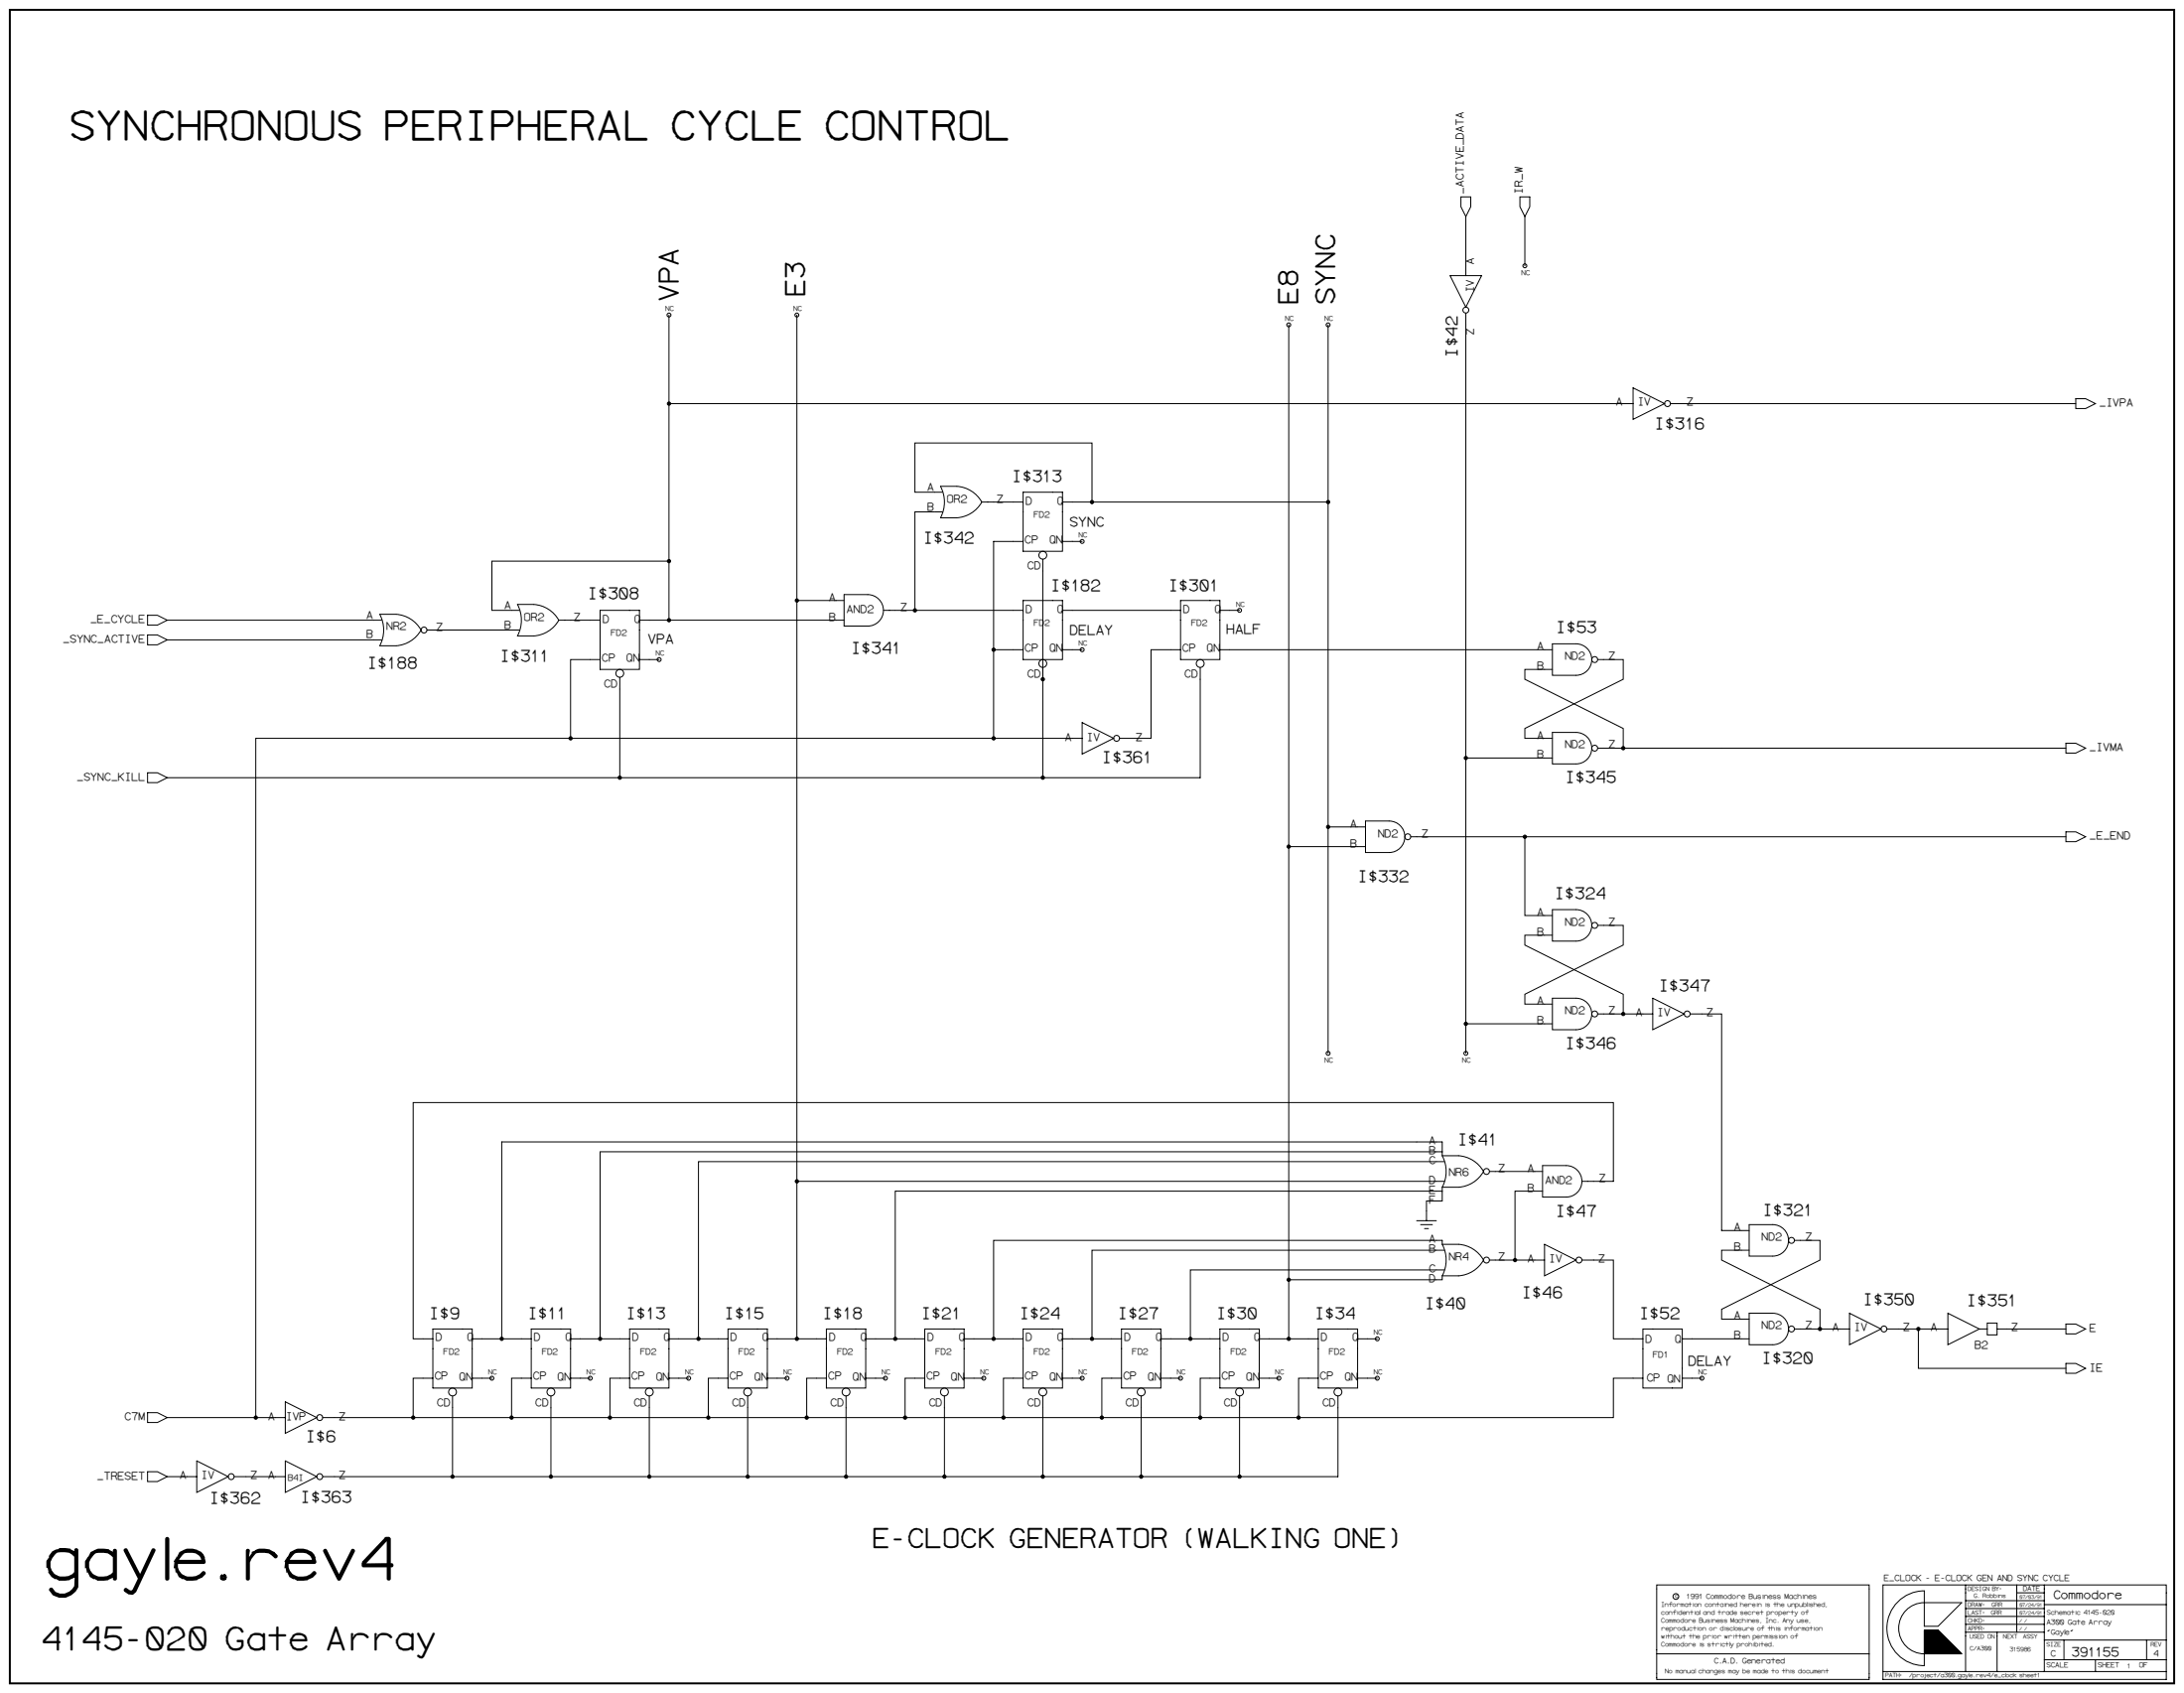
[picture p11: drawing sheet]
<svg xmlns="http://www.w3.org/2000/svg" width="1189mm" height="921mm" viewBox="0 0 1189 921" stroke-linecap="round" stroke-linejoin="round" font-family="sans-serif">
<path d="M5 5h1179v911h-1179z" fill="none" stroke="#fff" stroke-width=".54"/>
<path d="M5 5h1179v911h-1179z" fill="none" stroke="#000" stroke-width="1.1"/>
<g fill="none" stroke="#000" stroke-width=".54">
<path d="M795 107h6v5l-3 6-3-6zM798 118v32M827 107h6v5l-3 6-3-6zM830 118v27M789 150h17l-8 17zM364 171v166h95M434 171v156M702 177v551h-17M723 177v96M798 170v242M364 220h525M889 211l17 9-17 8z"/>
<path d="M909 220h221M1130 217h5l6 3-6 2h-5zM512 265h9a17 17 0 0 1 13 8 17 17 0 0 1-13 9h-9a18 18 0 0 0 0-17zM513 268h-15v-27h96v32M513 279h-15v53M534 273h23M557 268h21v32h-21zM578 273h16M594 273h129v300M557 295h-16v107h-402v369h-48M578 295h11M364 305h-96v27h15"/>
<path d="M568 304v119M80 335h6l5 2-5 3h-6zM91 337h117M207 334h9a17 17 0 0 1 13 9 17 17 0 0 1-13 8h-9a18 18 0 0 0 0-17zM282 329h9a17 17 0 0 1 13 8 17 17 0 0 1-13 9h-9a18 18 0 0 0 0-17zM304 337h23M327 332h21v32h-21zM348 337h16M434 327v401h16M434 327h25M459 324h13a9 9 0 0 1 9 8 9 9 0 0 1-9 9h-13zM481 332h76"/>
<path d="M557 327h21v32h-21zM578 332h65M643 327h21v32h-21zM664 332h11M80 345h6l5 3-5 3h-6zM91 348h117M232 343h51M327 359h-16v43M348 359h11M541 353h16M578 353h11M643 353h-16v49h-18"/>
<path d="M664 353h181M845 350h13a9 9 0 0 1 8 9 9 9 0 0 1-8 8h-13zM870 359h14v11l-54 26v6h15M337 368v55M653 363v60h-562M845 364h-15v6l54 26v11h-14M589 393l17 9-17 8zM845 398h13a9 9 0 0 1 8 9 9 9 0 0 1-8 9h-13zM541 402h48M845 412h-47v161M884 407h241M1125 404h5l5 3-5 3h-5z"/>
<path d="M80 420h6l5 3-5 3h-6zM723 450h20M743 447h13a9 9 0 0 1 9 8 9 9 0 0 1-9 9h-13zM768 455h357M830 455v43h15M1125 453h5l5 2-5 3h-5zM702 461h41M845 495h13a9 9 0 0 1 8 8 9 9 0 0 1-8 9h-13zM845 509h-15v5l54 27v11M870 503h14v11l-54 27v5h15M798 557h47M845 543h13a9 9 0 0 1 8 9 9 9 0 0 1-8 8h-13z"/>
<path d="M870 552h30M900 543l17 9-17 8zM920 552h17v117h15M785 627h-458v101h16M785 629v-8h-512v107h16M785 629a18 18 0 0 1 0 17M785 629h9a17 17 0 0 1 14 8 17 17 0 0 1-14 9h-9M786 632h-406v96h-16M811 637h29M840 634h13a9 9 0 0 1 8 9 9 9 0 0 1-8 8h-13zM434 643h352M785 646v2h-298v80h16"/>
<path d="M785 648v5h-8v11M840 648h-15v38h-14M861 643h17v-43h-653v128h11M771 664h11M773 666h7M775 668h3M785 677v-2h-244v53h16M785 677a18 18 0 0 1 0 17M785 677h9a17 17 0 0 1 14 9 17 17 0 0 1-14 8h-9M841 677l17 9-17 8zM952 666h13a9 9 0 0 1 9 9 9 9 0 0 1-9 8h-13zM977 675h14v11l-54 26v6h15"/>
<path d="M785 694v2h-83M786 680h-192v48h16M786 691h-138v37h16M825 686h16M861 686h17v42h16M952 680h-15v6l54 26v11h-14M952 714h13a9 9 0 0 1 9 9 9 9 0 0 1-9 9h-13zM1007 714l17 9-17 9zM1060 714l17 9-17 9zM236 723h21v32h-21zM257 728h16M289 723h22v32h-22z"/>
<path d="M311 728h16M343 723h21v32h-21zM380 728h16M396 723h22v32h-22zM418 728h16M450 723h21v32h-21zM471 728h16M503 723h22v32h-22zM525 728h16M557 723h21v32h-21zM578 728h16M610 723h22v32h-22z"/>
<path d="M632 728h16M664 723h21v32h-21zM702 728h16M718 723h21v32h-21zM739 728h11M894 723h22v32h-22zM916 728h36M991 723h16M1027 723h33M1044 723v21h81M1077 723h5v-3h5v6h-5v-3M1087 723h38"/>
<path d="M1125 720h5l5 3-5 3h-5zM236 750h-11v21M246 759v44M257 750h11M289 750h-11v21M300 759v44M311 750h10M343 750h-11v21M353 759v44M364 750h11M396 750h-10v21M407 759v44"/>
<path d="M418 750h10M450 750h-11v21M461 759v44M471 750h11M503 750h-10v21M514 759v44M525 750h11M557 750h-11v21M568 759v44M578 750h11M610 750h-10v21M621 759v44"/>
<path d="M632 750h11M664 750h-11v21M675 759v44M685 750h11M718 750h-11v21M728 759v44h-552M739 750h11M894 750h-16v21h-702M916 750h10M1125 742h5l5 2-5 3h-5zM80 769h6l5 2-5 3h-6zM139 771h16"/>
<path d="M155 763l17 8-17 9zM107 795l17 8-17 9zM155 795l17 8-17 9zM80 801h6l5 2-5 3h-6zM91 803h16M127 803h28M1033 871a20 20 0 0 0-4 23 20 20 0 0 0 18 12v-19h8l13 13h-21a14 14 0 0 1-13-14 14 14 0 0 1 13-14h21l-13 13h-8v-19a20 20 0 0 0-14 5zM1070 862v47M1070 879h43M1070 875h43M1070 871h43M1098 862v26"/>
<path d="M1098 867h15M1113 862v47M1113 873h66M902 900v14h115v-52h-115v38h115M1047 892h14M1047 888h9M1047 889h10M1047 890h11M1047 891h12M1047 893h14M1047 894h15M1047 896h17"/>
<path d="M1047 897h18M1047 898h19M1047 899h20M1047 887h9M1047 892h13M1047 895h16M1047 887h8M1047 897h19M1047 900h21M1070 888h43M1070 884h43M1087 888v21"/>
<path d="M1113 892h66M1124 892v11M1169 892v11M1025 909v5h154v-52h-154v47h154M1113 903h66M1141 903v6"/>
<circle cx="830" cy="145" r="1.1"/>
<circle cx="364" cy="171" r="1.1"/>
<circle cx="434" cy="171" r="1.1"/>
<circle cx="702" cy="177" r="1.1"/>
<circle cx="723" cy="177" r="1.1"/>
<circle cx="798" cy="169" r="1.6"/>
<circle cx="364" cy="220" r=".9"/>
<circle cx="908" cy="220" r="1.6"/>
<circle cx="594" cy="273" r=".9"/>
<circle cx="723" cy="273" r=".9"/>
<circle cx="589" cy="295" r="1.1"/>
<circle cx="364" cy="305" r=".9"/>
<circle cx="568" cy="302" r="2.1"/>
<circle cx="364" cy="337" r=".9"/>
<circle cx="434" cy="327" r=".9"/>
<circle cx="498" cy="332" r=".9"/>
<circle cx="675" cy="332" r="1.1"/>
<circle cx="231" cy="343" r="1.6"/>
<circle cx="359" cy="359" r="1.1"/>
<circle cx="541" cy="353" r=".9"/>
<circle cx="589" cy="353" r="1.1"/>
<circle cx="868" cy="359" r="1.6"/>
<circle cx="337" cy="366" r="2.1"/>
<circle cx="568" cy="370" r=".9"/>
<circle cx="568" cy="361" r="2.1"/>
<circle cx="653" cy="361" r="2.1"/>
<circle cx="311" cy="402" r=".9"/>
<circle cx="541" cy="402" r=".9"/>
<circle cx="608" cy="402" r="1.6"/>
<circle cx="798" cy="412" r=".9"/>
<circle cx="868" cy="407" r="1.6"/>
<circle cx="884" cy="407" r=".9"/>
<circle cx="337" cy="423" r=".9"/>
<circle cx="568" cy="423" r=".9"/>
<circle cx="723" cy="450" r=".9"/>
<circle cx="766" cy="455" r="1.6"/>
<circle cx="830" cy="455" r=".9"/>
<circle cx="702" cy="461" r=".9"/>
<circle cx="868" cy="503" r="1.6"/>
<circle cx="798" cy="557" r=".9"/>
<circle cx="868" cy="552" r="1.6"/>
<circle cx="884" cy="552" r=".9"/>
<circle cx="918" cy="552" r="1.6"/>
<circle cx="723" cy="573" r="1.1"/>
<circle cx="798" cy="573" r="1.1"/>
<circle cx="809" cy="637" r="1.6"/>
<circle cx="434" cy="643" r=".9"/>
<circle cx="975" cy="675" r="1.6"/>
<circle cx="702" cy="696" r=".9"/>
<circle cx="809" cy="686" r="1.6"/>
<circle cx="825" cy="686" r=".9"/>
<circle cx="860" cy="686" r="1.6"/>
<circle cx="273" cy="728" r=".9"/>
<circle cx="327" cy="728" r=".9"/>
<circle cx="380" cy="728" r=".9"/>
<circle cx="434" cy="728" r=".9"/>
<circle cx="487" cy="728" r=".9"/>
<circle cx="541" cy="728" r=".9"/>
<circle cx="594" cy="728" r=".9"/>
<circle cx="648" cy="728" r=".9"/>
<circle cx="702" cy="728" r=".9"/>
<circle cx="750" cy="728" r="1.1"/>
<circle cx="975" cy="723" r="1.6"/>
<circle cx="991" cy="723" r=".9"/>
<circle cx="1026" cy="723" r="1.6"/>
<circle cx="1044" cy="723" r=".9"/>
<circle cx="246" cy="757" r="2.1"/>
<circle cx="268" cy="750" r="1.1"/>
<circle cx="300" cy="757" r="2.1"/>
<circle cx="321" cy="750" r="1.1"/>
<circle cx="353" cy="757" r="2.1"/>
<circle cx="375" cy="750" r="1.1"/>
<circle cx="407" cy="757" r="2.1"/>
<circle cx="428" cy="750" r="1.1"/>
<circle cx="461" cy="757" r="2.1"/>
<circle cx="482" cy="750" r="1.1"/>
<circle cx="514" cy="757" r="2.1"/>
<circle cx="536" cy="750" r="1.1"/>
<circle cx="568" cy="757" r="2.1"/>
<circle cx="589" cy="750" r="1.1"/>
<circle cx="621" cy="757" r="2.1"/>
<circle cx="643" cy="750" r="1.1"/>
<circle cx="675" cy="757" r="2.1"/>
<circle cx="696" cy="750" r="1.1"/>
<circle cx="728" cy="757" r="2.1"/>
<circle cx="750" cy="750" r="1.1"/>
<circle cx="926" cy="750" r="1.1"/>
<circle cx="139" cy="771" r=".9"/>
<circle cx="174" cy="771" r="1.6"/>
<circle cx="225" cy="771" r=".9"/>
<circle cx="278" cy="771" r=".9"/>
<circle cx="332" cy="771" r=".9"/>
<circle cx="386" cy="771" r=".9"/>
<circle cx="439" cy="771" r=".9"/>
<circle cx="493" cy="771" r=".9"/>
<circle cx="546" cy="771" r=".9"/>
<circle cx="600" cy="771" r=".9"/>
<circle cx="653" cy="771" r=".9"/>
<circle cx="707" cy="771" r=".9"/>
<circle cx="126" cy="803" r="1.6"/>
<circle cx="174" cy="803" r="1.6"/>
<circle cx="246" cy="803" r=".9"/>
<circle cx="300" cy="803" r=".9"/>
<circle cx="353" cy="803" r=".9"/>
<circle cx="407" cy="803" r=".9"/>
<circle cx="461" cy="803" r=".9"/>
<circle cx="514" cy="803" r=".9"/>
<circle cx="568" cy="803" r=".9"/>
<circle cx="621" cy="803" r=".9"/>
<circle cx="675" cy="803" r=".9"/>
<circle cx="912" cy="869" r="1.6"/>
</g>
<g fill="#000">
<circle cx="364" cy="220" r=".9"/>
<circle cx="594" cy="273" r=".9"/>
<circle cx="723" cy="273" r=".9"/>
<circle cx="364" cy="305" r=".9"/>
<circle cx="364" cy="337" r=".9"/>
<circle cx="434" cy="327" r=".9"/>
<circle cx="498" cy="332" r=".9"/>
<circle cx="541" cy="353" r=".9"/>
<circle cx="568" cy="370" r=".9"/>
<circle cx="311" cy="402" r=".9"/>
<circle cx="541" cy="402" r=".9"/>
<circle cx="798" cy="412" r=".9"/>
<circle cx="884" cy="407" r=".9"/>
<circle cx="337" cy="423" r=".9"/>
<circle cx="568" cy="423" r=".9"/>
<circle cx="723" cy="450" r=".9"/>
<circle cx="830" cy="455" r=".9"/>
<circle cx="702" cy="461" r=".9"/>
<circle cx="798" cy="557" r=".9"/>
<circle cx="884" cy="552" r=".9"/>
<circle cx="434" cy="643" r=".9"/>
<circle cx="702" cy="696" r=".9"/>
<circle cx="825" cy="686" r=".9"/>
<circle cx="273" cy="728" r=".9"/>
<circle cx="327" cy="728" r=".9"/>
<circle cx="380" cy="728" r=".9"/>
<circle cx="434" cy="728" r=".9"/>
<circle cx="487" cy="728" r=".9"/>
<circle cx="541" cy="728" r=".9"/>
<circle cx="594" cy="728" r=".9"/>
<circle cx="648" cy="728" r=".9"/>
<circle cx="702" cy="728" r=".9"/>
<circle cx="991" cy="723" r=".9"/>
<circle cx="1044" cy="723" r=".9"/>
<circle cx="139" cy="771" r=".9"/>
<circle cx="225" cy="771" r=".9"/>
<circle cx="278" cy="771" r=".9"/>
<circle cx="332" cy="771" r=".9"/>
<circle cx="386" cy="771" r=".9"/>
<circle cx="439" cy="771" r=".9"/>
<circle cx="493" cy="771" r=".9"/>
<circle cx="546" cy="771" r=".9"/>
<circle cx="600" cy="771" r=".9"/>
<circle cx="653" cy="771" r=".9"/>
<circle cx="707" cy="771" r=".9"/>
<circle cx="246" cy="803" r=".9"/>
<circle cx="300" cy="803" r=".9"/>
<circle cx="353" cy="803" r=".9"/>
<circle cx="407" cy="803" r=".9"/>
<circle cx="461" cy="803" r=".9"/>
<circle cx="514" cy="803" r=".9"/>
<circle cx="568" cy="803" r=".9"/>
<circle cx="621" cy="803" r=".9"/>
<circle cx="675" cy="803" r=".9"/>
</g>
<text font-size="32.1" x="22" y="859">gayle.rev4</text>
<text font-size="22.3" x="37" y="76">SYNCHRONOUS PERIPHERAL CYCLE CONTROL</text>
<text font-size="17.9" x="22" y="897">4145-020 Gate Array</text>
<g font-size="14.9">
<text x="369" y="165" transform="rotate(-90 369 165)">VPA</text>
<text x="438" y="162" transform="rotate(-90 438 162)">E3</text>
<text x="706" y="166" transform="rotate(-90 706 166)">E8</text>
<text x="726" y="166" transform="rotate(-90 726 166)">SYNC</text>
<text x="474" y="842">E-CLOCK GENERATOR (WALKING ONE)</text>
</g>
<g font-size="8.9">
<text x="793" y="195" transform="rotate(-90 793 195)">I$42</text>
<text x="900" y="233">I$316</text>
<text x="550" y="262">I$313</text>
<text x="502" y="296">I$342</text>
<text x="571" y="321">I$182</text>
<text x="636" y="322">I$301</text>
<text x="320" y="326">I$308</text>
<text x="847" y="344">I$53</text>
<text x="272" y="360">I$311</text>
<text x="463" y="355">I$341</text>
<text x="199" y="363">I$188</text>
<text x="599" y="415">I$361</text>
<text x="851" y="426">I$345</text>
<text x="739" y="480">I$332</text>
<text x="846" y="489">I$324</text>
<text x="903" y="539">I$347</text>
<text x="851" y="570">I$346</text>
<text x="793" y="623">I$41</text>
<text x="846" y="662">I$47</text>
<text x="959" y="661">I$321</text>
<text x="828" y="706">I$46</text>
<text x="775" y="712">I$40</text>
<text x="1014" y="710">I$350</text>
<text x="1070" y="710">I$351</text>
<text x="233" y="717">I$9</text>
<text x="287" y="717">I$11</text>
<text x="340" y="717">I$13</text>
<text x="394" y="717">I$15</text>
<text x="447" y="717">I$18</text>
<text x="501" y="717">I$21</text>
<text x="555" y="717">I$24</text>
<text x="608" y="717">I$27</text>
<text x="662" y="717">I$30</text>
<text x="715" y="717">I$34</text>
<text x="892" y="717">I$52</text>
<text x="959" y="742">I$320</text>
<text x="166" y="784">I$6</text>
<text x="114" y="818">I$362</text>
<text x="163" y="817">I$363</text>
</g>
<g font-size="7.4">
<text x="582" y="286">SYNC</text>
<text x="582" y="345">DELAY</text>
<text x="667" y="344">HALF</text>
<text x="352" y="350">VPA</text>
<text x="919" y="743">DELAY</text>
</g>
<text font-size="7.1" x="1127" y="901">391155</text>
<text font-size="6.5" x="1117" y="870">Commodore</text>
<g font-size="6">
<text x="797" y="106" transform="rotate(-90 797 106)">_ACTIVE_DATA</text>
<text x="829" y="106" transform="rotate(-90 829 106)">IR_W</text>
<text x="802" y="144" transform="rotate(-90 802 144)">A</text>
<text x="802" y="160" transform="rotate(-90 802 160)">IV</text>
<text x="802" y="183" transform="rotate(-90 802 183)">Z</text>
<text x="879" y="221">A</text>
<text x="891" y="221">IV</text>
<text x="918" y="221">Z</text>
<text x="1142" y="221">_IVPA</text>
<text x="504" y="267">A</text>
<text x="515" y="273">OR2</text>
<text x="542" y="273">Z</text>
<text x="558" y="274">D</text>
<text x="575" y="274">Q</text>
<text x="504" y="277">B</text>
<text x="557" y="295">CP</text>
<text x="571" y="296">QN</text>
<text x="559" y="310">CD</text>
<text x="451" y="327">A</text>
<text x="274" y="331">A</text>
<text x="461" y="333">AND2</text>
<text x="490" y="332">Z</text>
<text x="558" y="333">D</text>
<text x="575" y="333">Q</text>
<text x="644" y="333">D</text>
<text x="661" y="333">Q</text>
<text x="49" y="339">_E_CYCLE</text>
<text x="199" y="336">A</text>
<text x="274" y="342">B</text>
<text x="285" y="337">OR2</text>
<text x="312" y="337">Z</text>
<text x="328" y="338">D</text>
<text x="345" y="338">Q</text>
<text x="451" y="337">B</text>
<text x="199" y="347">B</text>
<text x="210" y="343">NR2</text>
<text x="237" y="343">Z</text>
<text x="34" y="349">_SYNC_ACTIVE</text>
<text x="836" y="353">A</text>
<text x="327" y="360">CP</text>
<text x="341" y="360">QN</text>
<text x="557" y="354">CP</text>
<text x="571" y="355">QN</text>
<text x="643" y="354">CP</text>
<text x="657" y="355">QN</text>
<text x="851" y="359">ND2</text>
<text x="875" y="359">Z</text>
<text x="836" y="364">B</text>
<text x="559" y="368">CD</text>
<text x="645" y="368">CD</text>
<text x="329" y="374">CD</text>
<text x="836" y="402">A</text>
<text x="579" y="403">A</text>
<text x="591" y="403">IV</text>
<text x="618" y="403">Z</text>
<text x="851" y="407">ND2</text>
<text x="875" y="407">Z</text>
<text x="836" y="412">B</text>
<text x="1137" y="408">_IVMA</text>
<text x="41" y="424">_SYNC_KILL</text>
<text x="735" y="450">A</text>
<text x="750" y="455">ND2</text>
<text x="774" y="455">Z</text>
<text x="735" y="461">B</text>
<text x="1137" y="457">_E_END</text>
<text x="836" y="498">A</text>
<text x="851" y="503">ND2</text>
<text x="875" y="503">Z</text>
<text x="836" y="509">B</text>
<text x="836" y="546">A</text>
<text x="851" y="552">ND2</text>
<text x="875" y="552">Z</text>
<text x="836" y="557">B</text>
<text x="890" y="553">A</text>
<text x="902" y="553">IV</text>
<text x="929" y="553">Z</text>
<text x="778" y="622">A</text>
<text x="778" y="628">B</text>
<text x="778" y="633">C</text>
<text x="788" y="640">NR6</text>
<text x="815" y="637">Z</text>
<text x="831" y="637">A</text>
<text x="778" y="644">D</text>
<text x="841" y="644">AND2</text>
<text x="870" y="643">Z</text>
<text x="778" y="649">E</text>
<text x="831" y="648">B</text>
<text x="778" y="655">F</text>
<text x="944" y="669">A</text>
<text x="778" y="676">A</text>
<text x="959" y="675">ND2</text>
<text x="982" y="675">Z</text>
<text x="778" y="681">B</text>
<text x="944" y="680">B</text>
<text x="788" y="686">NR4</text>
<text x="815" y="686">Z</text>
<text x="831" y="687">A</text>
<text x="843" y="687">IV</text>
<text x="870" y="687">Z</text>
<text x="778" y="692">C</text>
<text x="778" y="697">D</text>
<text x="944" y="718">A</text>
<text x="959" y="723">ND2</text>
<text x="982" y="723">Z</text>
<text x="997" y="724">A</text>
<text x="1009" y="724">IV</text>
<text x="1036" y="724">Z</text>
<text x="1051" y="724">A</text>
<text x="1095" y="724">Z</text>
<text x="1137" y="724">E</text>
<text x="237" y="729">D</text>
<text x="254" y="729">Q</text>
<text x="290" y="729">D</text>
<text x="307" y="729">Q</text>
<text x="344" y="729">D</text>
<text x="361" y="729">Q</text>
<text x="397" y="729">D</text>
<text x="414" y="729">Q</text>
<text x="451" y="729">D</text>
<text x="468" y="729">Q</text>
<text x="504" y="729">D</text>
<text x="522" y="729">Q</text>
<text x="558" y="729">D</text>
<text x="575" y="729">Q</text>
<text x="612" y="729">D</text>
<text x="629" y="729">Q</text>
<text x="665" y="729">D</text>
<text x="682" y="729">Q</text>
<text x="719" y="729">D</text>
<text x="736" y="729">Q</text>
<text x="895" y="731">D</text>
<text x="911" y="731">Q</text>
<text x="944" y="728">B</text>
<text x="1075" y="733">B2</text>
<text x="1137" y="746">IE</text>
<text x="236" y="751">CP</text>
<text x="250" y="751">QN</text>
<text x="290" y="751">CP</text>
<text x="303" y="751">QN</text>
<text x="343" y="751">CP</text>
<text x="357" y="751">QN</text>
<text x="397" y="751">CP</text>
<text x="410" y="751">QN</text>
<text x="450" y="751">CP</text>
<text x="464" y="751">QN</text>
<text x="504" y="751">CP</text>
<text x="517" y="751">QN</text>
<text x="557" y="751">CP</text>
<text x="571" y="751">QN</text>
<text x="611" y="751">CP</text>
<text x="624" y="751">QN</text>
<text x="665" y="751">CP</text>
<text x="678" y="751">QN</text>
<text x="718" y="751">CP</text>
<text x="732" y="751">QN</text>
<text x="896" y="752">CP QN</text>
<text x="238" y="765">CD</text>
<text x="291" y="765">CD</text>
<text x="345" y="765">CD</text>
<text x="398" y="765">CD</text>
<text x="452" y="765">CD</text>
<text x="505" y="765">CD</text>
<text x="559" y="765">CD</text>
<text x="612" y="765">CD</text>
<text x="666" y="765">CD</text>
<text x="719" y="765">CD</text>
<text x="68" y="773">C7M</text>
<text x="146" y="772">A</text>
<text x="155" y="772">IVP</text>
<text x="184" y="772">Z</text>
<text x="53" y="805">_TRESET</text>
<text x="97" y="804">A</text>
<text x="109" y="804">IV</text>
<text x="136" y="804">Z</text>
<text x="146" y="804">A</text>
<text x="184" y="804">Z</text>
</g>
<g font-size="4.8">
<text x="562" y="282">FD2</text>
<text x="562" y="340">FD2</text>
<text x="648" y="340">FD2</text>
<text x="332" y="346">FD2</text>
<text x="241" y="737">FD2</text>
<text x="295" y="737">FD2</text>
<text x="348" y="737">FD2</text>
<text x="402" y="737">FD2</text>
<text x="455" y="737">FD2</text>
<text x="509" y="737">FD2</text>
<text x="562" y="737">FD2</text>
<text x="616" y="737">FD2</text>
<text x="670" y="737">FD2</text>
<text x="723" y="737">FD2</text>
<text x="899" y="739">FD1</text>
<text x="156" y="806">B4I</text>
<text x="1025" y="860">E_CLOCK - E-CLOCK GEN AND SYNC CYCLE</text>
<text x="1116" y="901">C</text>
<text x="1172" y="901">4</text>
</g>
<text font-size="4.2" x="933" y="905">C.A.D. Generated</text>
<g font-size="4">
<text x="1114" y="884">A300 Gate Array</text>
<text x="1114" y="889">&quot;Gayle&quot;</text>
</g>
<g font-size="3.9">
<text x="828" y="149">NC</text>
<text x="362" y="169">NC</text>
<text x="432" y="169">NC</text>
<text x="699" y="175">NC</text>
<text x="721" y="175">NC</text>
<text x="587" y="292">NC</text>
<text x="673" y="330">NC</text>
<text x="587" y="351">NC</text>
<text x="357" y="357">NC</text>
<text x="721" y="578">NC</text>
<text x="796" y="578">NC</text>
<text x="748" y="726">NC</text>
<text x="266" y="748">NC</text>
<text x="319" y="748">NC</text>
<text x="373" y="748">NC</text>
<text x="426" y="748">NC</text>
<text x="480" y="748">NC</text>
<text x="533" y="748">NC</text>
<text x="587" y="748">NC</text>
<text x="640" y="748">NC</text>
<text x="694" y="748">NC</text>
<text x="748" y="748">NC</text>
<text x="924" y="748">NC</text>
<text x="918" y="870">1991 Commodore Business Machines</text>
<text x="1101" y="866">DATE</text>
<text x="1114" y="907">SCALE</text>
<text x="1142" y="907">SHEET</text>
<text x="1164" y="907">OF</text>
</g>
<g font-size="3.6">
<text x="1114" y="878">Schematic 4145-020</text>
<text x="1158" y="908">1</text>
</g>
<g font-size="3.5">
<text x="912" y="869">c</text>
<text x="904" y="874">Information contained herein is the unpublished,</text>
<text x="904" y="878">confidential and trade secret property of</text>
<text x="904" y="883">Commodore Business Machines, Inc. Any use,</text>
<text x="904" y="887">reproduction or disclosure of this information</text>
<text x="904" y="891">without the prior written permission of</text>
<text x="904" y="896">Commodore is strictly prohibited.</text>
<text x="906" y="911">No manual changes may be made to this document</text>
</g>
<g font-size="3.3">
<text x="1071" y="866">DESIGN BY:</text>
<text x="1074" y="869">G. Robbins</text>
<text x="1071" y="874">DRAW:</text>
<text x="1084" y="874">GRR</text>
<text x="1071" y="878">LAST:</text>
<text x="1084" y="878">GRR</text>
<text x="1071" y="883">CHKD:</text>
<text x="1071" y="887">APPR:</text>
<text x="1072" y="891">USED ON</text>
<text x="1090" y="891">NEXT</text>
<text x="1101" y="891">ASSY</text>
<text x="1072" y="898">C/A300</text>
<text x="1094" y="899">315986</text>
<text x="1114" y="896">SIZE</text>
<text x="1171" y="896">REV</text>
<text x="1026" y="913">PATH:</text>
<text x="1039" y="913">/project/a300.gayle.rev4/e_clock sheet1</text>
</g>
<g font-size="2.7">
<text x="1099" y="870">07/03/91</text>
<text x="1099" y="874">07/24/91</text>
<text x="1099" y="878">07/24/91</text>
<text x="1099" y="887">/ /</text>
<text x="1099" y="883">/ /</text>
</g>
</svg>
